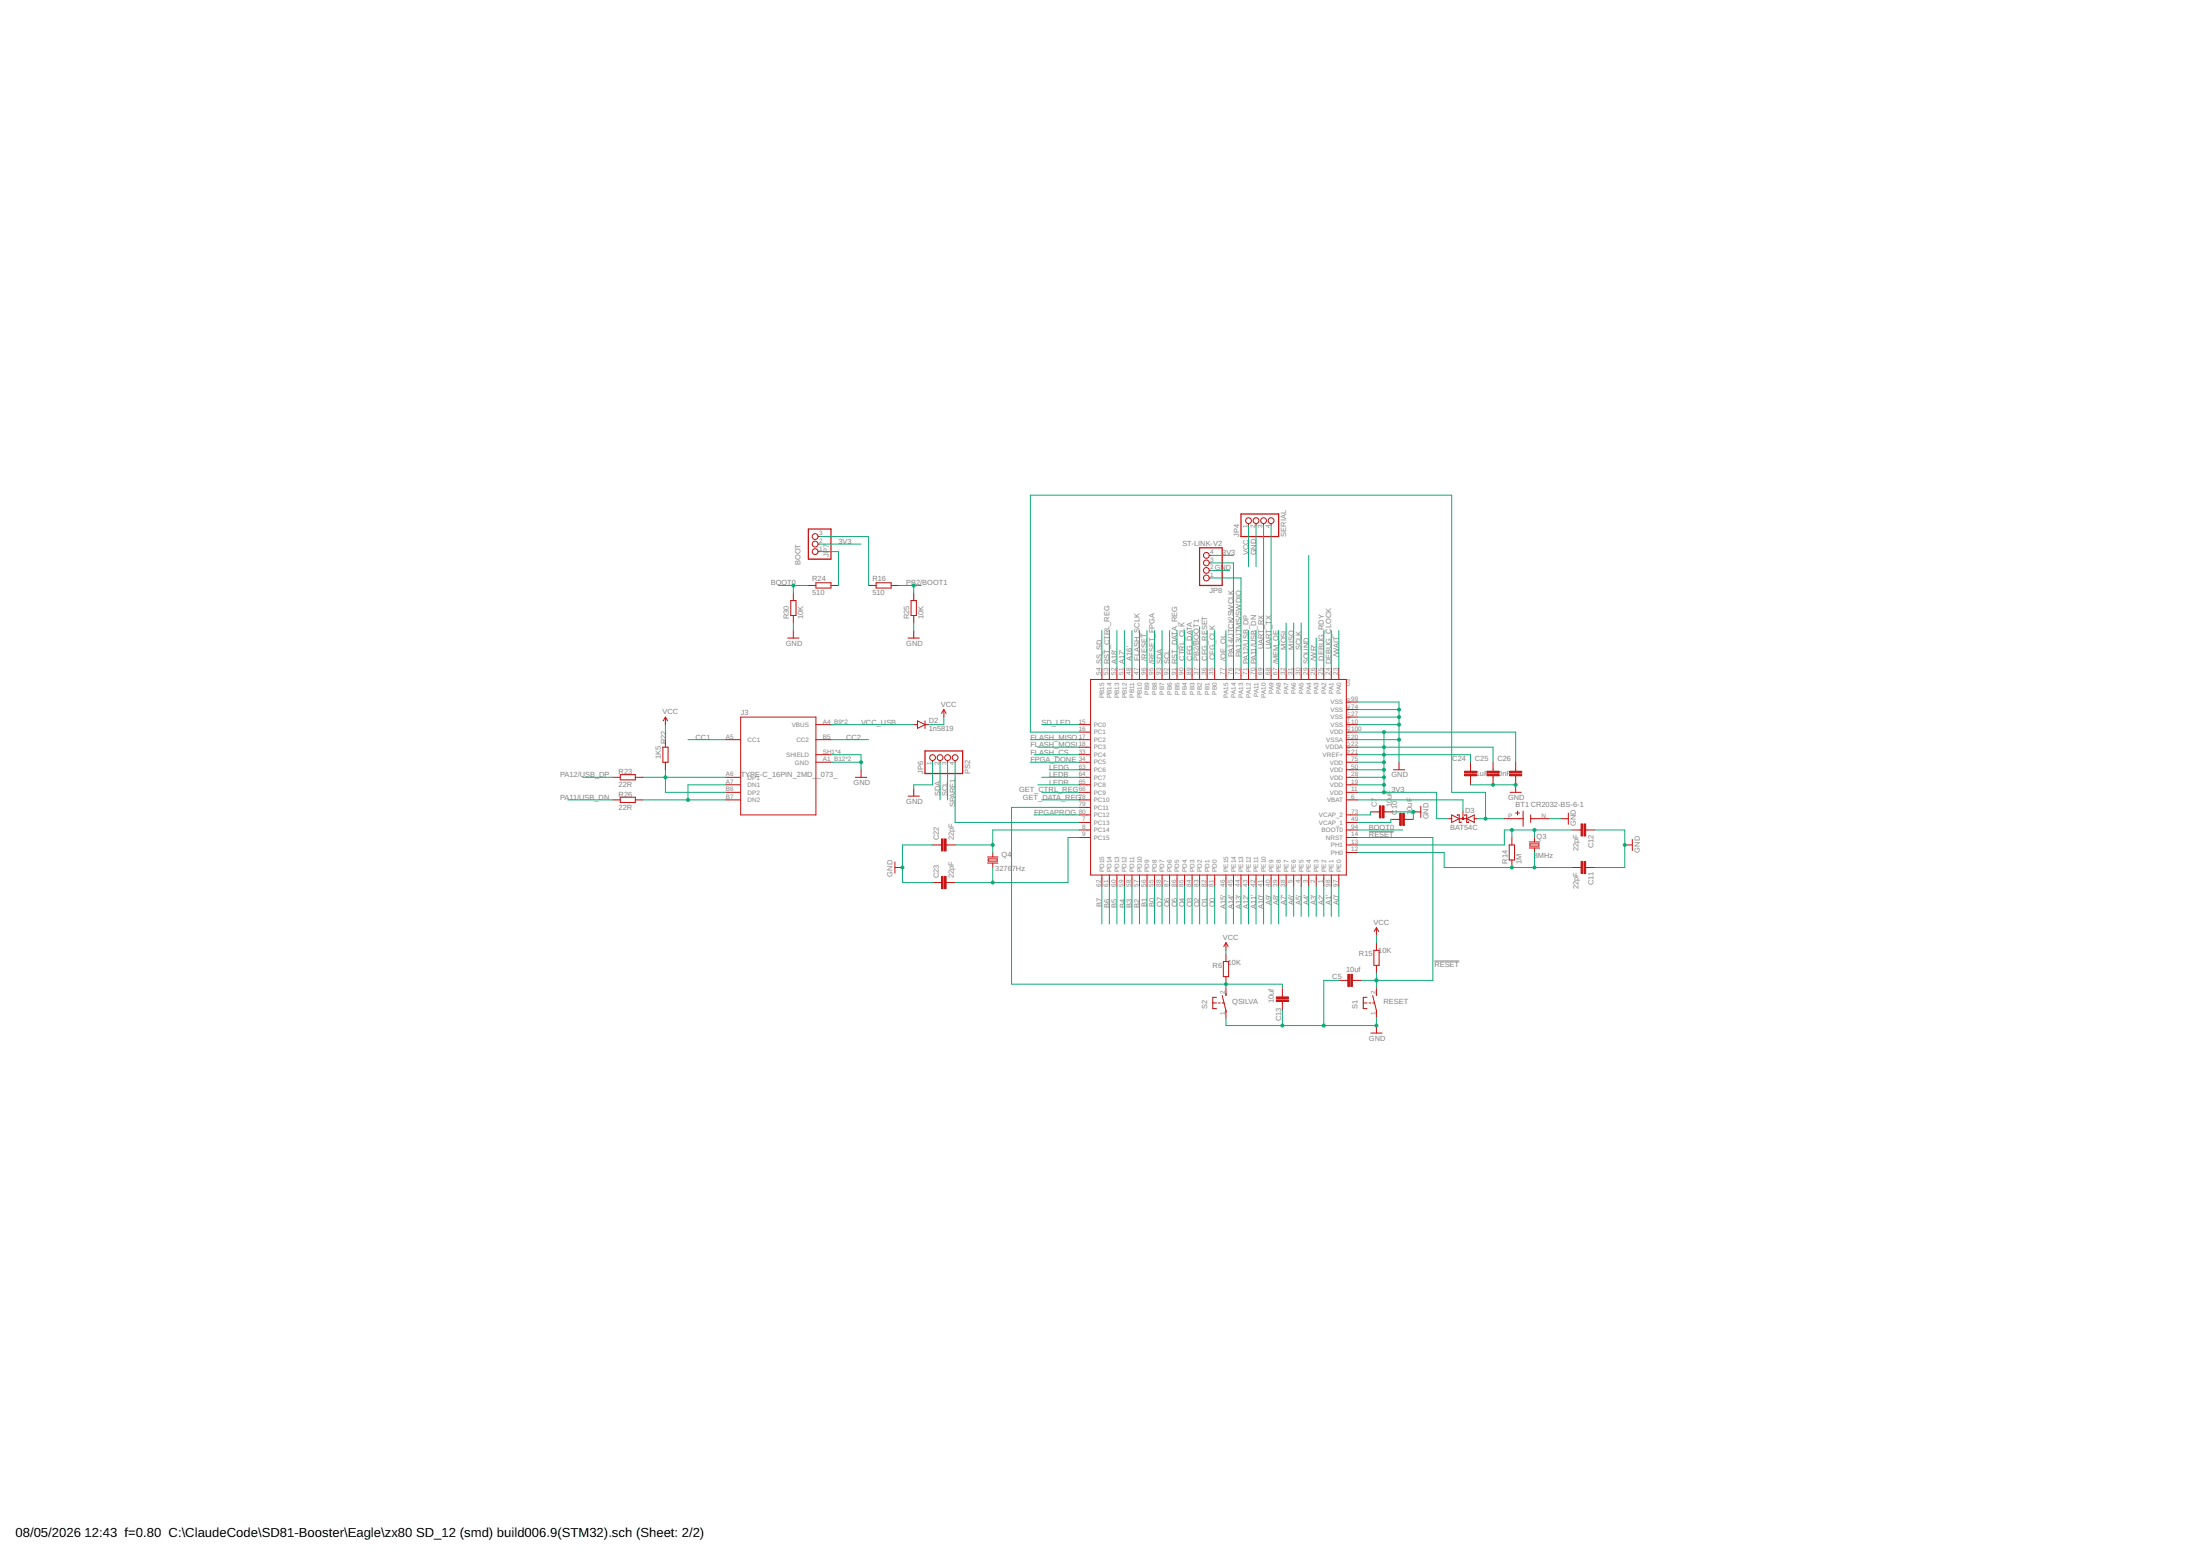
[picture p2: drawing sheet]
<svg xmlns="http://www.w3.org/2000/svg" width="594mm" height="420mm" viewBox="0 0 594 420" stroke-linecap="round" stroke-linejoin="round" font-family="sans-serif">
<path d="M369.7 224.6h6.7M387.3 259.5h6.7" fill="none" stroke="#808080" stroke-width=".27"/>
<g fill="none" stroke="#c90d0c" stroke-width=".27">
<path d="M218.3 158.1h2M220.3 157.4h4.1v1.4h-4.1zM220.9 148.9h.4M220.9 146.9h.4M220.9 144.9h.4M224.4 158.1h2M234.5 158.1h2.1M236.6 157.4h4v1.4h-4zM240.6 158.1h2.1M326.5 156.1h.5M326.5 154h.5M326.5 152h.5"/>
<path d="M326.5 150h.5M337.1 141.4v.4M339.2 141.4v.4M341.2 141.4v.4M343.2 141.4v.4M212.7 172.3h3.1M213.5 162.2h1.4v4h-1.4zM214.2 160.1v2.1M214.2 166.2v2M214.2 170.3v2M245.2 172.3h3.1M246 162.2h1.5v4h-1.5z"/>
<path d="M246.7 160.1v2.1M246.7 166.2v2M246.7 170.3v2M179.7 193.6v2.1M179.7 199.7v2.1M179.7 193.6l.6 1M179.7 193.6l-.6 1M195.9 199.7h4.1M200 193.6h20.3v26.4h-20.3zM220.3 195.7h4.1M220.3 199.7h4.1M246.7 195.7h1.1"/>
<path d="M247.8 194.6l2 1.1-2 1zM249.8 195.7h1M249.8 194.6v2.1M254.9 191.6l.6 1M254.9 191.6l-.6 1M254.9 191.6v2M291.4 195.7h3.1M291.4 197.7h3.1M291.4 199.7h3.1M294.5 183.5h69.1v52.8h-69.1zM297.5 180.4v3.1M299.6 180.4v3.1"/>
<path d="M301.6 180.4v3.1M303.6 180.4v3.1M305.7 180.4v3.1M307.7 180.4v3.1M309.7 180.4v3.1M311.8 180.4v3.1M313.8 180.4v3.1M315.8 180.4v3.1M317.8 180.4v3.1M319.9 180.4v3.1M321.9 180.4v3.1M323.9 180.4v3.1"/>
<path d="M326 180.4v3.1M328 180.4v3.1M331 180.4v3.1M333.1 180.4v3.1M335.1 180.4v3.1M337.1 180.4v3.1M339.2 180.4v3.1M341.2 180.4v3.1M343.2 180.4v3.1M345.3 180.4v3.1M347.3 180.4v3.1M349.3 180.4v3.1"/>
<path d="M351.4 180.4v3.1M353.4 180.4v3.1M355.4 180.4v3.1M357.5 180.4v3.1M359.5 180.4v3.1M361.5 180.4v3.1M363.6 195.7h3M363.6 197.7h3M363.6 199.7h3M363.6 189.6h3M363.6 191.6h3M363.6 193.6h3"/>
<path d="M165.5 209.9h2M165.5 216h2M167.5 209.2h4.1v1.4h-4.1zM167.5 215.3h4.1v1.4h-4.1zM171.6 209.9h2M171.6 216h2M179 201.8h1.4v4h-1.4zM179.7 205.8v2.1M195.9 209.9h4.1M195.9 211.9h4.1M195.9 214h4.1M195.9 216h4.1"/>
<path d="M220.3 203.8h4.1M220.3 205.8h4.1M231 209.9h3M232.5 207.9v2M245.2 215h3.1M246.7 212.9v2.1M251.8 205.4v.4M253.9 205.4v.4M255.9 205.4v.4M257.9 205.4v.4M291.4 201.8h3.1M291.4 203.8h3.1"/>
<path d="M291.4 205.8h3.1M291.4 207.9h3.1M291.4 209.9h3.1M291.4 211.9h3.1M291.4 214h3.1M291.4 216h3.1M291.4 218h3.1M363.6 201.8h3M363.6 203.8h3M363.6 205.8h3M363.6 207.9h3M363.6 209.9h3"/>
<path d="M363.6 211.9h3M363.6 214h3M363.6 216h3M370.1 219.2h2.4M373.7 219.2h2.5M376.3 207.9h3M377.8 205.8v2.1M381.7 219.2h2M383.7 217.7v3M395.1 219v2.1M397.1 205.8v2.5M397.1 209.5v2.4"/>
<path d="M403.2 205.8v2.5M403.2 209.5v2.4M407.8 214h3M409.3 205.8v2.5M409.3 209.5v4.5M409.3 219.5h1M409.8 219v1M411.3 219v4.1M423.5 219.5v3.1M241.7 234.3h2M241.7 232.7v3.1M251.8 228.2h2.5"/>
<path d="M251.8 238.3h2.5M255.5 228.2h2.4M255.5 238.3h2.4M266.7 231.4h2.8M266.7 233h2.8M266.8 231.9h2.5v.6h-2.5zM268.1 230.2v1.2M268.1 233v1.3M291.4 220h3.1M291.4 222.1h3.1M291.4 224.1h3.1M291.4 226.1h3.1"/>
<path d="M297.5 236.3v3M299.6 236.3v3M301.6 236.3v3M303.6 236.3v3M305.7 236.3v3M307.7 236.3v3M309.7 236.3v3M311.8 236.3v3M313.8 236.3v3M315.8 236.3v3M317.8 236.3v3M319.9 236.3v3"/>
<path d="M321.9 236.3v3M323.9 236.3v3M326 236.3v3M328 236.3v3M331 236.3v3M333.1 236.3v3M335.1 236.3v3M337.1 236.3v3M339.2 236.3v3M341.2 236.3v3M343.2 236.3v3M345.3 236.3v3"/>
<path d="M347.3 236.3v3M349.3 236.3v3M351.4 236.3v3M353.4 236.3v3M355.4 236.3v3M357.5 236.3v3M359.5 236.3v3M361.5 236.3v3M363.6 220h3M363.6 222.1h3M363.6 224.1h3M363.6 226.1h3"/>
<path d="M363.6 228.2h3M363.6 230.2h3M375.6 221.3h2.4M379.2 221.3h2.5M391 221.1h1M392 220l2 1.1-2 1zM393.5 220.2v-.2h.5v2.1h.5v-.2M394 221.1h2.1M395.6 220.2v-.2h.5v2.1h.5v-.2M396.1 221.1l2-1.1v2.1zM398.1 221.1h1M406.2 221.1h5.1"/>
<path d="M407.5 228.2h1.5v4h-1.5zM408.3 226.1v2.1M408.3 232.2v2.1M412.9 227.4h2.9M412.9 229h2.9M413.1 227.9h2.5v.6h-2.5zM413.3 221.1h5.1M413.3 220v2.1M414.4 226.1v1.3M414.4 229v1.2M421.5 221.1h2M424.5 224.1h2.5"/>
<path d="M424.5 234.3h2.5M428.2 224.1h2.4M428.2 234.3h2.4M438.7 228.2h2.1M440.8 226.7v3M330.3 259.7h1.5v4h-1.5zM331 254.6v2M331 257.6v2.1M331 254.6l.7 1M331 254.6l-.5 1M371 256.6h1.4v4.1h-1.4zM371.7 250.5v2"/>
<path d="M371.7 254.6v2M371.7 250.5l.6 1M371.7 250.5l-.6 1M327.5 270.8h1M328.5 269.3h-1v3.1h1M329 270.8h.5M330 270.8h.5M330 268.8l1 4.1v2M331 263.7v2M331 266.8v2M346.3 266.8v2.4M346.3 270.4v2.5"/>
<path d="M361.5 264.7h2.5M365.2 264.7h2.4M368.1 270.8h1M369.1 269.3h-1v3.1h1M369.7 270.8h.5M370.2 279h3M370.7 268.8l1 4.1v2M370.7 270.8h.5M371.7 260.7v2M371.7 266.8v2M371.7 276.9v2.1"/>
<circle cx="220.1" cy="148.9" r=".78"/>
<circle cx="220.1" cy="144.9" r=".78"/>
<circle cx="220.1" cy="146.9" r=".78"/>
<circle cx="325.8" cy="156.1" r=".78"/>
<circle cx="325.8" cy="152" r=".78"/>
<circle cx="325.8" cy="154" r=".78"/>
<circle cx="325.8" cy="150" r=".78"/>
<circle cx="337.1" cy="140.6" r=".78"/>
<circle cx="339.2" cy="140.6" r=".78"/>
<circle cx="341.2" cy="140.6" r=".78"/>
<circle cx="343.2" cy="140.6" r=".78"/>
<circle cx="251.8" cy="204.6" r=".78"/>
<circle cx="253.9" cy="204.6" r=".78"/>
<circle cx="255.9" cy="204.6" r=".78"/>
<circle cx="257.9" cy="204.6" r=".78"/>
</g>
<g fill="#c90d0c" stroke="#c90d0c" stroke-width=".27">
<path d="M364.8 263.1h.4v3.3h-.4z"/>
<path d="M364 263.1h.4v3.3h-.4z"/>
<path d="M373.3 217.6h.4v3.3h-.4z"/>
<path d="M372.5 217.6h.4v3.3h-.4z"/>
<path d="M378.8 219.6h.4v3.3h-.4z"/>
<path d="M378 219.6h.4v3.3h-.4z"/>
<path d="M427 232.6h.4v3.3h-.4z"/>
<path d="M427.8 232.6h.4v3.3h-.4z"/>
<path d="M427 222.5h.4v3.2h-.4z"/>
<path d="M427.8 222.5h.4v3.2h-.4z"/>
<path d="M255.1 226.5h.4v3.3h-.4z"/>
<path d="M254.3 226.5h.4v3.3h-.4z"/>
<path d="M255.1 236.7h.4v3.2h-.4z"/>
<path d="M254.3 236.7h.4v3.2h-.4z"/>
<path d="M395.5 209.1h3.2v.4h-3.2z"/>
<path d="M395.5 208.3h3.2v.4h-3.2z"/>
<path d="M401.6 209.1h3.2v.4h-3.2z"/>
<path d="M401.6 208.3h3.2v.4h-3.2z"/>
<path d="M407.6 209.1h3.3v.4h-3.3z"/>
<path d="M407.6 208.3h3.3v.4h-3.3z"/>
<path d="M344.7 269.2h3.2v.4h-3.2z"/>
<path d="M344.7 270h3.2v.4h-3.2z"/>
</g>
<path d="M335.1 138.8h10.2v6.1h-10.2zM218.3 142.9h6.1v8.1h-6.1zM323.9 147.9h6.1v10.2h-6.1zM249.8 202.8h10.1v6.1h-10.1z" fill="none" stroke="#c90d0c" stroke-width=".34"/>
<path d="M394.9 220.9h.3v.3h-.3z" fill-rule="evenodd" fill="#c90d0c" stroke="#c90d0c" stroke-width=".27"/>
<g fill="none" stroke="#0dab76" stroke-width=".27">
<path d="M210.2 158.1h8.1M214.2 158.1v2M221.3 146.9h11.2M221.3 144.9h13.2v13.2M221.3 148.9h5.1v9.2M242.7 158.1h6.1M246.7 158.1v2M327 154h5.1M327 156.1h8.1v24.3M327 152h6.1v28.4M327 150h6.1M337.1 141.8v11.2"/>
<path d="M339.2 141.8v11.2M341.2 141.8v38.6M343.2 141.8v38.6M353.4 150v30.4M214.2 168.2v2.1M246.7 168.2v2.1M297.5 170.3v10.1M299.6 170.3v10.1M301.6 170.3v10.1M303.6 170.3v10.1M305.7 170.3v10.1M307.7 170.3v10.1"/>
<path d="M309.7 170.3v10.1M311.8 170.3v10.1M313.8 170.3v10.1M315.8 170.3v10.1M317.8 170.3v10.1M319.9 170.3v10.1M321.9 170.3v10.1M323.9 169.2v11.2M326 170.3v10.1M328 170.3v10.1M331 170.3v10.1M337.1 170.3v10.1"/>
<path d="M339.2 170.3v10.1M345.3 170.3v10.1M347.3 168.2v12.2M349.3 168.2v12.2M351.4 168.2v12.2M355.4 172.3v8.1M357.5 170.3v10.1M359.5 170.3v10.1M361.5 170.3v10.1M179.7 195.7v4M185.8 199.7h10.1M224.4 195.7h22.3"/>
<path d="M224.4 199.7h10.1M254.9 193.6v2.1h-4.1M278.2 199.7h13.2M281.3 195.7h10.1M291.4 197.7h-13.2v-64h113.8v80.3h9.2v7.1M366.6 189.6h11.2v16.2M366.6 191.6h11.2M366.6 193.6h11.2M366.6 195.7h11.2M366.6 199.7h11.2M366.6 197.7h42.7v8.1M373.7 197.7v16.3"/>
<path d="M153.3 216h12.2M157.3 209.9h8.2M173.6 209.9h22.3M173.6 216h22.3M179.7 207.9v6.1h16.2M195.9 211.9h-10.1v4.1M224.4 203.8h8.1v4.1M224.4 205.8h8.1M251.8 205.8v6.1h-5.1v1M253.9 205.8v10.2M255.9 205.8v10.2M257.9 205.8v16.3h33.5"/>
<path d="M278.2 205.8h13.2M279.3 203.8h12.1M280.3 211.9h11.1M280.3 201.8h11.1M281.3 214h10.1M281.3 209.9h10.1M281.3 216h10.1M283.3 207.9h8.1M291.4 218h-18.2v47.7h73.1v1.1M366.6 211.9h7.1M366.6 203.8h30.5v2M366.6 205.8h7.1"/>
<path d="M366.6 214h21.3v7.1h3.1M366.6 201.8h36.6v4M366.6 207.9h7.1M366.6 209.9h7.1M366.6 216h28.5v3M370.1 219.2v.8h-3.5M376.2 219.2h5.5v2.1M397.1 211.9h12.2M251.8 228.2h-8.1v10.1h8.1M257.9 228.2h10.2M268.1 234.3v4M279.3 220h12.1"/>
<path d="M291.4 224.1h-23.3v6.1M291.4 226.1h-3v12.2h-30.5M297.5 239.3v10.2M299.6 239.3v10.2M301.6 239.3v10.2M303.6 239.3v10.2M305.7 239.3v10.2M307.7 239.3v10.2M309.7 239.3v10.2M311.8 239.3v10.2M313.8 239.3v10.2M315.8 239.3v10.2"/>
<path d="M317.8 239.3v10.2M319.9 239.3v10.2M321.9 239.3v10.2M323.9 239.3v10.2M326 239.3v10.2M328 239.3v10.2M331 239.3v10.2M333.1 239.3v10.2M335.1 239.3v10.2M337.1 239.3v10.2M339.2 239.3v10.2M341.2 239.3v10.2"/>
<path d="M343.2 239.3v10.2M345.3 239.3v10.2M347.3 239.3v8.2M349.3 239.3v8.2M351.4 239.3v8.2M353.4 239.3v8.2M355.4 239.3v8.2M357.5 239.3v8.2M359.5 239.3v8.2M361.5 239.3v8.2M366.6 226.1h20.3v38.6h-19.3M366.6 224.1h12.2"/>
<path d="M366.6 230.2h23.4v4.1h34.5M375.6 221.3v.8h-9M399.1 221.1h7.1M408.3 224.1v2M414.4 224.1v2M414.4 230.2v4.1M418.4 221.1h3.1M424.5 224.1h-18.3v4.1h-39.6M430.6 224.1h8.1v10.2h-8.1M331 256.6v1M371.7 252.5v2.1M331 274.9v2h40.7v-2"/>
<path d="M331 265.7v1.1M346.3 272.9v4M361.5 264.7h-4v12.2M371.7 262.7v4.1"/>
</g>
<g fill="#0dab76" stroke="#0dab76" stroke-width=".27">
<circle cx="371.7" cy="276.9" r=".4"/>
<circle cx="357.5" cy="276.9" r=".4"/>
<circle cx="346.3" cy="276.9" r=".4"/>
<circle cx="377.8" cy="191.6" r=".4"/>
<circle cx="377.8" cy="193.6" r=".4"/>
<circle cx="377.8" cy="195.7" r=".4"/>
<circle cx="377.8" cy="199.7" r=".4"/>
<circle cx="381.7" cy="219.2" r=".4"/>
<circle cx="438.7" cy="228.2" r=".4"/>
<circle cx="243.7" cy="234.3" r=".4"/>
<circle cx="403.2" cy="211.9" r=".4"/>
<circle cx="409.3" cy="211.9" r=".4"/>
<circle cx="232.5" cy="205.8" r=".4"/>
<circle cx="371.7" cy="264.7" r=".4"/>
<circle cx="373.7" cy="201.8" r=".4"/>
<circle cx="373.7" cy="203.8" r=".4"/>
<circle cx="373.7" cy="205.8" r=".4"/>
<circle cx="373.7" cy="207.9" r=".4"/>
<circle cx="373.7" cy="209.9" r=".4"/>
<circle cx="373.7" cy="211.9" r=".4"/>
<circle cx="373.7" cy="214" r=".4"/>
<circle cx="373.7" cy="197.7" r=".4"/>
<circle cx="214.2" cy="158.1" r=".4"/>
<circle cx="414.4" cy="234.3" r=".4"/>
<circle cx="408.3" cy="234.3" r=".4"/>
<circle cx="414.4" cy="224.1" r=".4"/>
<circle cx="408.3" cy="224.1" r=".4"/>
<circle cx="246.7" cy="158.1" r=".4"/>
<circle cx="268.1" cy="228.2" r=".4"/>
<circle cx="268.1" cy="238.3" r=".4"/>
<circle cx="401.2" cy="221.1" r=".4"/>
<circle cx="179.7" cy="209.9" r=".4"/>
<circle cx="185.8" cy="216" r=".4"/>
<circle cx="331" cy="265.7" r=".4"/>
</g>
<g font-size="3.5">
<text x="4.2" y="415">08/05/2026</text>
<text x="22.9" y="415">12:43 f=0.80 C:\ClaudeCode\SD81-Booster\Eagle\zx80 SD_12 (smd) build006.9(STM32).sch (Sheet: 2/2)</text>
</g>
<g font-size="2" fill="#808080">
<text x="226.4" y="146.9">3V3</text>
<text x="319.3" y="147.3">ST-LINK-V2</text>
<text x="330" y="150">3V3</text>
<text x="334.6" y="144.9" transform="rotate(-90 334.6 144.9)">JP4</text>
<text x="337.2" y="150" transform="rotate(-90 337.2 150)">VCC</text>
<text x="339.2" y="150" transform="rotate(-90 339.2 150)">GND</text>
<text x="347.3" y="144.9" transform="rotate(-90 347.3 144.9)">SERIAL</text>
<text x="216.2" y="152.6" transform="rotate(-90 216.2 152.6)">BOOT</text>
<text x="223.8" y="150.4" transform="rotate(-90 223.8 150.4)">JP7</text>
<text x="328" y="154">GND</text>
<text x="208.1" y="158.1">BOOT0</text>
<text x="219.3" y="160.7">510</text>
<text x="219.3" y="156.9">R24</text>
<text x="235.6" y="160.7">510</text>
<text x="235.6" y="156.9">R16</text>
<text x="244.7" y="158.1">PB2/BOOT1</text>
<text x="326.6" y="160">JP8</text>
<text x="213" y="167.2" transform="rotate(-90 213 167.2)">R30</text>
<text x="216.9" y="167.2" transform="rotate(-90 216.9 167.2)">10K</text>
<text x="245.5" y="167.2" transform="rotate(-90 245.5 167.2)">R25</text>
<text x="249.4" y="167.2" transform="rotate(-90 249.4 167.2)">10K</text>
<text x="212.2" y="174.3">GND</text>
<text x="244.7" y="174.3">GND</text>
<text x="297.5" y="179.4" transform="rotate(-90 297.5 179.4)">SS_SD</text>
<text x="299.6" y="179.4" transform="rotate(-90 299.6 179.4)">RST_CTRL_REG</text>
<text x="301.6" y="179.4" transform="rotate(-90 301.6 179.4)">A18'</text>
<text x="303.6" y="179.4" transform="rotate(-90 303.6 179.4)">A17'</text>
<text x="305.7" y="178.4" transform="rotate(-90 305.7 178.4)">A16'</text>
<text x="307.7" y="178.4" transform="rotate(-90 307.7 178.4)">FLASH_SCLK</text>
<text x="309.7" y="178.4" transform="rotate(-90 309.7 178.4)">/RESET</text>
<text x="311.8" y="179.4" transform="rotate(-90 311.8 179.4)">/RESET_FPGA</text>
<text x="313.8" y="179.4" transform="rotate(-90 313.8 179.4)">SDA</text>
<text x="315.8" y="179.4" transform="rotate(-90 315.8 179.4)">SCL</text>
<text x="317.8" y="179.4" transform="rotate(-90 317.8 179.4)">RST_DATA_REG</text>
<text x="319.9" y="178.4" transform="rotate(-90 319.9 178.4)">CTRL_CLK</text>
<text x="321.9" y="178.4" transform="rotate(-90 321.9 178.4)">CFG_DATA</text>
<text x="323.7" y="178.4" transform="rotate(-90 323.7 178.4)">PB2/BOOT1</text>
<text x="326" y="178.4" transform="rotate(-90 326 178.4)">CFG_RESET</text>
<text x="328" y="178.2" transform="rotate(-90 328 178.2)">CFG_CLK</text>
<text x="331.1" y="178.4" transform="rotate(-90 331.1 178.4)">/OE_OL</text>
<text x="333.1" y="177.4" transform="rotate(-90 333.1 177.4)">PA14/JTCK/SWCLK</text>
<text x="335.1" y="177.4" transform="rotate(-90 335.1 177.4)">PA13/JTMS/SWDIO</text>
<text x="337.2" y="179.4" transform="rotate(-90 337.2 179.4)">PA12/USB_DP</text>
<text x="339.2" y="179.4" transform="rotate(-90 339.2 179.4)">PA11/USB_DN</text>
<text x="341.2" y="175.4" transform="rotate(-90 341.2 175.4)">UART_RX</text>
<text x="343.2" y="175.4" transform="rotate(-90 343.2 175.4)">UART_TX</text>
<text x="345.3" y="179.4" transform="rotate(-90 345.3 179.4)">/MEM_OE</text>
<text x="347.3" y="175.4" transform="rotate(-90 347.3 175.4)">MOSI</text>
<text x="349.3" y="175.4" transform="rotate(-90 349.3 175.4)">MISO</text>
<text x="351.4" y="175.5" transform="rotate(-90 351.4 175.5)">SCLK</text>
<text x="353.4" y="179.4" transform="rotate(-90 353.4 179.4)">SOUND</text>
<text x="355.4" y="178.4" transform="rotate(-90 355.4 178.4)">/WR'</text>
<text x="357.5" y="178.4" transform="rotate(-90 357.5 178.4)">DEBUG_RDY</text>
<text x="359.5" y="179.4" transform="rotate(-90 359.5 179.4)">DEBUG_CLOCK</text>
<text x="361.5" y="177.4" transform="rotate(-90 361.5 177.4)">/WAIT</text>
<text x="254.1" y="190.8">VCC</text>
<text x="178.9" y="192.8">VCC</text>
<text x="200" y="193">J3</text>
<text x="232.5" y="195.7">VCC_USB</text>
<text x="250.8" y="197.5">1n5819</text>
<text x="250.8" y="195.3">D2</text>
<text x="281.3" y="195.7">SD_LED</text>
<text x="179.9" y="200.9" transform="rotate(-90 179.9 200.9)">R22</text>
<text x="187.8" y="199.7">CC1</text>
<text x="228.5" y="199.7">CC2</text>
<text x="278.2" y="201.8">FLASH_MOSI</text>
<text x="278.2" y="203.8">FLASH_CS</text>
<text x="278.2" y="199.7">FLASH_MISO</text>
<text x="151.2" y="209.9">PA12/USB_DP</text>
<text x="167" y="209">R23</text>
<text x="178.5" y="205" transform="rotate(-90 178.5 205)">1K5</text>
<text x="200" y="209.9">TYPE-C_16PIN_2MD_</text>
<text x="220.6" y="209.9">_073_</text>
<text x="249.3" y="208.9" transform="rotate(-90 249.3 208.9)">JP6</text>
<text x="262" y="208.9" transform="rotate(-90 262 208.9)">PS2</text>
<text x="278.2" y="205.8">FPGA_DONE</text>
<text x="283.3" y="207.9">LEDG</text>
<text x="283.3" y="209.9">LEDB</text>
<text x="375.8" y="209.9">GND</text>
<text x="392.2" y="205.5">C24</text>
<text x="396.8" y="209.6">0.1uF 100nF</text>
<text x="398.3" y="205.5">C25</text>
<text x="404.4" y="205.5">C26</text>
<text x="151.2" y="216">PA11/USB_DN</text>
<text x="167" y="212.5">22R</text>
<text x="167" y="215.1">R26</text>
<text x="230.5" y="211.9">GND</text>
<text x="253.8" y="215" transform="rotate(-90 253.8 215)">SDA</text>
<text x="255.9" y="215" transform="rotate(-90 255.9 215)">SCL</text>
<text x="275.2" y="213.9">GET_CTRL_REG</text>
<text x="276.2" y="216">GET_DATA_REG</text>
<text x="283.3" y="211.9">LEDR</text>
<text x="375.8" y="213.9">3V3</text>
<text x="375.9" y="215.8" transform="rotate(-90 375.9 215.8)">uF</text>
<text x="407.2" y="216">GND</text>
<text x="167" y="218.6">22R</text>
<text x="244.7" y="217">GND</text>
<text x="257.9" y="218" transform="rotate(-90 257.9 218)">SPARE1</text>
<text x="279.2" y="220">FPGAPROG</text>
<text x="371.8" y="218" transform="rotate(-90 371.8 218)">C7</text>
<text x="375.9" y="218" transform="rotate(-90 375.9 218)">10</text>
<text x="377.3" y="220" transform="rotate(-90 377.3 220)">C10</text>
<text x="381.3" y="220" transform="rotate(-90 381.3 220)">1</text>
<text x="381.3" y="218.9" transform="rotate(-90 381.3 218.9)">0uF</text>
<text x="385.7" y="221.3" transform="rotate(-90 385.7 221.3)">GND</text>
<text x="395.7" y="219.5">D3</text>
<text x="409.3" y="218">BT1 CR2032-BS-6-1</text>
<text x="253.5" y="226.9" transform="rotate(-90 253.5 226.9)">C22</text>
<text x="257.6" y="226.9" transform="rotate(-90 257.6 226.9)">22pF</text>
<text x="369.7" y="226.1">RESET</text>
<text x="369.7" y="224.1">BOOT0</text>
<text x="391.6" y="224.2">BAT54C</text>
<text x="414.9" y="226.5">Q3</text>
<text x="425.5" y="223.1" transform="rotate(-90 425.5 223.1)">GND</text>
<text x="270.5" y="231.4">Q4</text>
<text x="407.1" y="233.2" transform="rotate(-90 407.1 233.2)">R14</text>
<text x="410.9" y="233.2" transform="rotate(-90 410.9 233.2)">1M</text>
<text x="414.2" y="231.6">8MHz</text>
<text x="426.2" y="229.9" transform="rotate(-90 426.2 229.9)">22pF</text>
<text x="430.3" y="229" transform="rotate(-90 430.3 229)">C12</text>
<text x="442.8" y="230.2" transform="rotate(-90 442.8 230.2)">GND</text>
<text x="241" y="236.7" transform="rotate(-90 241 236.7)">GND</text>
<text x="253.5" y="237.1" transform="rotate(-90 253.5 237.1)">C23</text>
<text x="257.6" y="237.1" transform="rotate(-90 257.6 237.1)">22pF</text>
<text x="268.7" y="235.1">3276</text>
<text x="273.2" y="235.1">7Hz</text>
<text x="430.3" y="239" transform="rotate(-90 430.3 239)">C11</text>
<text x="297.5" y="245" transform="rotate(-90 297.5 245)">B7</text>
<text x="299.6" y="245.2" transform="rotate(-90 299.6 245.2)">B6</text>
<text x="301.6" y="245.2" transform="rotate(-90 301.6 245.2)">B5</text>
<text x="303.8" y="245.2" transform="rotate(-90 303.8 245.2)">B4</text>
<text x="305.7" y="245.2" transform="rotate(-90 305.7 245.2)">B3</text>
<text x="307.7" y="245.2" transform="rotate(-90 307.7 245.2)">B2</text>
<text x="309.7" y="245" transform="rotate(-90 309.7 245)">B1</text>
<text x="311.8" y="245" transform="rotate(-90 311.8 245)">B0</text>
<text x="313.8" y="244.8" transform="rotate(-90 313.8 244.8)">O7</text>
<text x="315.8" y="245" transform="rotate(-90 315.8 245)">O6</text>
<text x="317.8" y="245" transform="rotate(-90 317.8 245)">O5</text>
<text x="319.9" y="245" transform="rotate(-90 319.9 245)">O4</text>
<text x="321.9" y="245" transform="rotate(-90 321.9 245)">O3</text>
<text x="323.9" y="245" transform="rotate(-90 323.9 245)">O2</text>
<text x="326" y="245" transform="rotate(-90 326 245)">O1</text>
<text x="328" y="245" transform="rotate(-90 328 245)">O0</text>
<text x="331.1" y="245.4" transform="rotate(-90 331.1 245.4)">A15'</text>
<text x="333.1" y="245.4" transform="rotate(-90 333.1 245.4)">A14'</text>
<text x="335.1" y="245.4" transform="rotate(-90 335.1 245.4)">A13'</text>
<text x="337.2" y="245.4" transform="rotate(-90 337.2 245.4)">A12'</text>
<text x="339.2" y="245.4" transform="rotate(-90 339.2 245.4)">A11'</text>
<text x="341.2" y="245.4" transform="rotate(-90 341.2 245.4)">A10'</text>
<text x="343.2" y="244.4" transform="rotate(-90 343.2 244.4)">A9'</text>
<text x="345.3" y="244.4" transform="rotate(-90 345.3 244.4)">A8'</text>
<text x="347.3" y="244.4" transform="rotate(-90 347.3 244.4)">A7'</text>
<text x="349.3" y="244.4" transform="rotate(-90 349.3 244.4)">A6'</text>
<text x="351.4" y="244.4" transform="rotate(-90 351.4 244.4)">A5'</text>
<text x="353.4" y="244.4" transform="rotate(-90 353.4 244.4)">A4'</text>
<text x="355.4" y="244.4" transform="rotate(-90 355.4 244.4)">A3'</text>
<text x="357.5" y="244.4" transform="rotate(-90 357.5 244.4)">A2'</text>
<text x="359.5" y="244.4" transform="rotate(-90 359.5 244.4)">A1'</text>
<text x="361.5" y="244.4" transform="rotate(-90 361.5 244.4)">A0'</text>
<text x="426.2" y="240.1" transform="rotate(-90 426.2 240.1)">22pF</text>
<text x="370.9" y="249.7">VCC</text>
<text x="330.2" y="253.8">VCC</text>
<text x="372.2" y="257.4">10K</text>
<text x="327.5" y="261.3">R6</text>
<text x="331.5" y="260.5">10K</text>
<text x="363.5" y="262.4">10uf</text>
<text x="367" y="258.2">R15</text>
<text x="387.3" y="261.1">RESET</text>
<text x="359.8" y="264.4">C5</text>
<text x="326" y="272.3" transform="rotate(-90 326 272.3)">S2</text>
<text x="332.7" y="271.2">QSILVA</text>
<text x="344" y="270.9" transform="rotate(-90 344 270.9)">10uf</text>
<text x="346" y="275.7" transform="rotate(-90 346 275.7)">C13</text>
<text x="366.6" y="272.3" transform="rotate(-90 366.6 272.3)">S1</text>
<text x="373.6" y="271.2">RESET</text>
<text x="369.7" y="281">GND</text>
</g>
<g font-size="1.7" fill="#808080">
<text x="336.9" y="142.6" transform="rotate(-90 336.9 142.6)">1</text>
<text x="338.9" y="142.6" transform="rotate(-90 338.9 142.6)">2</text>
<text x="340.9" y="142.6" transform="rotate(-90 340.9 142.6)">3</text>
<text x="343" y="142.6" transform="rotate(-90 343 142.6)">4</text>
<text x="221.2" y="148.7">1</text>
<text x="221.2" y="146.6">2</text>
<text x="221.2" y="144.6">3</text>
<text x="326.8" y="149.7">4</text>
<text x="326.8" y="155.8">1</text>
<text x="326.8" y="153.7">2</text>
<text x="326.8" y="151.7">3</text>
<text x="297.2" y="182.2" transform="rotate(-90 297.2 182.2)">54</text>
<text x="299.3" y="182.2" transform="rotate(-90 299.3 182.2)">53</text>
<text x="301.3" y="182.2" transform="rotate(-90 301.3 182.2)">52</text>
<text x="303.3" y="182.2" transform="rotate(-90 303.3 182.2)">51</text>
<text x="305.4" y="182.2" transform="rotate(-90 305.4 182.2)">48</text>
<text x="307.4" y="182.2" transform="rotate(-90 307.4 182.2)">47</text>
<text x="309.4" y="182.2" transform="rotate(-90 309.4 182.2)">96</text>
<text x="311.5" y="182.2" transform="rotate(-90 311.5 182.2)">95</text>
<text x="313.5" y="182.2" transform="rotate(-90 313.5 182.2)">93</text>
<text x="315.5" y="182.2" transform="rotate(-90 315.5 182.2)">92</text>
<text x="317.6" y="182.2" transform="rotate(-90 317.6 182.2)">91</text>
<text x="319.6" y="182.2" transform="rotate(-90 319.6 182.2)">90</text>
<text x="321.6" y="182.2" transform="rotate(-90 321.6 182.2)">89</text>
<text x="323.7" y="182.2" transform="rotate(-90 323.7 182.2)">37</text>
<text x="325.7" y="182.2" transform="rotate(-90 325.7 182.2)">36</text>
<text x="327.7" y="182.2" transform="rotate(-90 327.7 182.2)">35</text>
<text x="330.8" y="182.2" transform="rotate(-90 330.8 182.2)">77</text>
<text x="332.8" y="182.2" transform="rotate(-90 332.8 182.2)">76</text>
<text x="334.8" y="182.2" transform="rotate(-90 334.8 182.2)">72</text>
<text x="336.9" y="182.2" transform="rotate(-90 336.9 182.2)">71</text>
<text x="338.9" y="182.2" transform="rotate(-90 338.9 182.2)">70</text>
<text x="340.9" y="182.2" transform="rotate(-90 340.9 182.2)">69</text>
<text x="343" y="182.2" transform="rotate(-90 343 182.2)">68</text>
<text x="345" y="182.2" transform="rotate(-90 345 182.2)">67</text>
<text x="347" y="182.2" transform="rotate(-90 347 182.2)">32</text>
<text x="349.1" y="182.2" transform="rotate(-90 349.1 182.2)">31</text>
<text x="351.1" y="182.2" transform="rotate(-90 351.1 182.2)">30</text>
<text x="353.1" y="182.2" transform="rotate(-90 353.1 182.2)">29</text>
<text x="355.2" y="182.2" transform="rotate(-90 355.2 182.2)">26</text>
<text x="357.2" y="182.2" transform="rotate(-90 357.2 182.2)">25</text>
<text x="359.2" y="182.2" transform="rotate(-90 359.2 182.2)">24</text>
<text x="361.2" y="182.2" transform="rotate(-90 361.2 182.2)">23</text>
<text x="298.1" y="188.5" transform="rotate(-90 298.1 188.5)">PB15</text>
<text x="300.2" y="188.5" transform="rotate(-90 300.2 188.5)">PB14</text>
<text x="302.2" y="188.5" transform="rotate(-90 302.2 188.5)">PB13</text>
<text x="304.2" y="188.5" transform="rotate(-90 304.2 188.5)">PB12</text>
<text x="306.3" y="188.4" transform="rotate(-90 306.3 188.4)">PB11</text>
<text x="308.3" y="188.5" transform="rotate(-90 308.3 188.5)">PB10</text>
<text x="310.3" y="187.6" transform="rotate(-90 310.3 187.6)">PB9</text>
<text x="312.4" y="187.6" transform="rotate(-90 312.4 187.6)">PB8</text>
<text x="314.4" y="187.6" transform="rotate(-90 314.4 187.6)">PB7</text>
<text x="316.4" y="187.6" transform="rotate(-90 316.4 187.6)">PB6</text>
<text x="318.5" y="187.6" transform="rotate(-90 318.5 187.6)">PB5</text>
<text x="320.5" y="187.6" transform="rotate(-90 320.5 187.6)">PB4</text>
<text x="322.5" y="187.6" transform="rotate(-90 322.5 187.6)">PB3</text>
<text x="324.6" y="187.6" transform="rotate(-90 324.6 187.6)">PB2</text>
<text x="326.6" y="187.6" transform="rotate(-90 326.6 187.6)">PB1</text>
<text x="328.6" y="187.6" transform="rotate(-90 328.6 187.6)">PB0</text>
<text x="331.7" y="188.4" transform="rotate(-90 331.7 188.4)">PA15</text>
<text x="333.7" y="188.4" transform="rotate(-90 333.7 188.4)">PA14</text>
<text x="335.7" y="188.4" transform="rotate(-90 335.7 188.4)">PA13</text>
<text x="337.8" y="188.4" transform="rotate(-90 337.8 188.4)">PA12</text>
<text x="339.8" y="188.3" transform="rotate(-90 339.8 188.3)">PA11</text>
<text x="341.8" y="188.4" transform="rotate(-90 341.8 188.4)">PA10</text>
<text x="343.9" y="187.4" transform="rotate(-90 343.9 187.4)">PA9</text>
<text x="345.9" y="187.4" transform="rotate(-90 345.9 187.4)">PA8</text>
<text x="347.9" y="187.4" transform="rotate(-90 347.9 187.4)">PA7</text>
<text x="350" y="187.4" transform="rotate(-90 350 187.4)">PA6</text>
<text x="352" y="187.4" transform="rotate(-90 352 187.4)">PA5</text>
<text x="354" y="187.4" transform="rotate(-90 354 187.4)">PA4</text>
<text x="356.1" y="187.4" transform="rotate(-90 356.1 187.4)">PA3</text>
<text x="358.1" y="187.4" transform="rotate(-90 358.1 187.4)">PA2</text>
<text x="359.3" y="190.2">VSS</text>
<text x="360.1" y="187.4" transform="rotate(-90 360.1 187.4)">PA1</text>
<text x="362.1" y="187.4" transform="rotate(-90 362.1 187.4)">PA0</text>
<text x="364.9" y="191.3">74</text>
<text x="364.9" y="189.3">99</text>
<text x="213.8" y="196.3">VBUS</text>
<text x="222.2" y="195.4">A4_B9*2</text>
<text x="291.3" y="195.4">15</text>
<text x="291.3" y="197.4">16</text>
<text x="295.3" y="196.3">PC0</text>
<text x="359.3" y="196.3">VSS</text>
<text x="359.3" y="194.3">VSS</text>
<text x="359.3" y="192.2">VSS</text>
<text x="364.9" y="195.4">10</text>
<text x="364.9" y="193.3">27</text>
<text x="364.9" y="197.4">100</text>
<text x="196" y="199.4">A5</text>
<text x="201.9" y="200.3">CC1</text>
<text x="215" y="200.3">CC2</text>
<text x="222.2" y="203.5">SH1*4</text>
<text x="222.2" y="199.4">B5</text>
<text x="291.3" y="199.4">17</text>
<text x="291.3" y="201.5">18</text>
<text x="291.3" y="203.5">33</text>
<text x="295.3" y="198.3">PC1</text>
<text x="295.3" y="200.3">PC2</text>
<text x="295.3" y="202.4">PC3</text>
<text x="358" y="202.4">VDDA</text>
<text x="358.1" y="200.3">VSSA</text>
<text x="359.1" y="198.3">VDD</text>
<text x="364.9" y="199.4">20</text>
<text x="364.9" y="203.5">21</text>
<text x="364.9" y="201.5">22</text>
<text x="196" y="209.6">A6</text>
<text x="212.3" y="204.4">SHIELD</text>
<text x="214.7" y="206.4">GND</text>
<text x="222.2" y="205.5">A1_B12*2</text>
<text x="251.5" y="206.6" transform="rotate(-90 251.5 206.6)">1</text>
<text x="253.6" y="206.6" transform="rotate(-90 253.6 206.6)">2</text>
<text x="255.6" y="206.6" transform="rotate(-90 255.6 206.6)">3</text>
<text x="257.6" y="206.6" transform="rotate(-90 257.6 206.6)">4</text>
<text x="291.3" y="205.5">34</text>
<text x="291.3" y="207.6">63</text>
<text x="291.3" y="209.6">64</text>
<text x="295.3" y="204.4">PC4</text>
<text x="295.3" y="206.4">PC5</text>
<text x="295.3" y="208.5">PC6</text>
<text x="357.2" y="204.4">VREF+</text>
<text x="359.1" y="208.5">VDD</text>
<text x="359.1" y="206.4">VDD</text>
<text x="364.9" y="209.6">28</text>
<text x="364.9" y="207.6">50</text>
<text x="364.9" y="205.5">75</text>
<text x="196" y="211.6">A7</text>
<text x="196" y="213.7">B6</text>
<text x="196" y="215.7">B7</text>
<text x="201.9" y="210.5">DP1</text>
<text x="201.9" y="212.5">DN1</text>
<text x="201.9" y="214.6">DP2</text>
<text x="291.3" y="211.6">65</text>
<text x="291.3" y="213.7">66</text>
<text x="291.3" y="215.7">78</text>
<text x="295.3" y="210.5">PC7</text>
<text x="295.3" y="212.5">PC8</text>
<text x="295.3" y="214.6">PC9</text>
<text x="359.1" y="214.6">VDD</text>
<text x="359.1" y="212.5">VDD</text>
<text x="359.1" y="210.5">VDD</text>
<text x="364.9" y="215.7">6</text>
<text x="364.9" y="213.7">11</text>
<text x="364.9" y="211.6">19</text>
<text x="201.9" y="216.6">DN2</text>
<text x="291.3" y="217.7">79</text>
<text x="291.3" y="219.8">80</text>
<text x="292.2" y="221.8">7</text>
<text x="295.3" y="216.6">PC10</text>
<text x="295.3" y="218.6">PC11</text>
<text x="295.3" y="220.6">PC12</text>
<text x="356.1" y="220.7">VCAP_2</text>
<text x="358.3" y="216.6">VBAT</text>
<text x="364.9" y="221.8">49</text>
<text x="364.9" y="219.8">73</text>
<text x="407.3" y="220.8">P</text>
<text x="416.2" y="220.8">N</text>
<text x="292.2" y="223.8">8</text>
<text x="292.2" y="225.9">9</text>
<text x="295.3" y="222.7">PC13</text>
<text x="295.3" y="224.7">PC14</text>
<text x="295.3" y="226.7">PC15</text>
<text x="356.1" y="222.7">VCAP_1</text>
<text x="356.9" y="224.7">BOOT0</text>
<text x="358.1" y="226.8">NRST</text>
<text x="364.9" y="227.9">13</text>
<text x="364.9" y="225.9">14</text>
<text x="364.9" y="223.8">94</text>
<text x="359.4" y="230.8">PH0</text>
<text x="359.4" y="228.8">PH1</text>
<text x="364.9" y="229.9">12</text>
<text x="297.2" y="239.5" transform="rotate(-90 297.2 239.5)">62</text>
<text x="298.1" y="235.4" transform="rotate(-90 298.1 235.4)">PD15</text>
<text x="299.3" y="239.5" transform="rotate(-90 299.3 239.5)">61</text>
<text x="300.2" y="235.4" transform="rotate(-90 300.2 235.4)">PD14</text>
<text x="301.3" y="239.5" transform="rotate(-90 301.3 239.5)">60</text>
<text x="302.2" y="235.4" transform="rotate(-90 302.2 235.4)">PD13</text>
<text x="303.3" y="239.5" transform="rotate(-90 303.3 239.5)">59</text>
<text x="304.2" y="235.4" transform="rotate(-90 304.2 235.4)">PD12</text>
<text x="305.4" y="239.5" transform="rotate(-90 305.4 239.5)">58</text>
<text x="306.3" y="235.4" transform="rotate(-90 306.3 235.4)">PD11</text>
<text x="307.4" y="239.5" transform="rotate(-90 307.4 239.5)">57</text>
<text x="308.3" y="235.4" transform="rotate(-90 308.3 235.4)">PD10</text>
<text x="309.4" y="239.5" transform="rotate(-90 309.4 239.5)">56</text>
<text x="310.3" y="235.4" transform="rotate(-90 310.3 235.4)">PD9</text>
<text x="311.5" y="239.5" transform="rotate(-90 311.5 239.5)">55</text>
<text x="312.4" y="235.4" transform="rotate(-90 312.4 235.4)">PD8</text>
<text x="313.5" y="239.5" transform="rotate(-90 313.5 239.5)">88</text>
<text x="314.4" y="235.4" transform="rotate(-90 314.4 235.4)">PD7</text>
<text x="315.5" y="239.5" transform="rotate(-90 315.5 239.5)">87</text>
<text x="316.4" y="235.4" transform="rotate(-90 316.4 235.4)">PD6</text>
<text x="317.6" y="239.5" transform="rotate(-90 317.6 239.5)">86</text>
<text x="318.5" y="235.4" transform="rotate(-90 318.5 235.4)">PD5</text>
<text x="319.6" y="239.5" transform="rotate(-90 319.6 239.5)">85</text>
<text x="320.5" y="235.4" transform="rotate(-90 320.5 235.4)">PD4</text>
<text x="321.6" y="239.5" transform="rotate(-90 321.6 239.5)">84</text>
<text x="322.5" y="235.4" transform="rotate(-90 322.5 235.4)">PD3</text>
<text x="323.7" y="239.5" transform="rotate(-90 323.7 239.5)">83</text>
<text x="324.6" y="235.4" transform="rotate(-90 324.6 235.4)">PD2</text>
<text x="325.7" y="239.5" transform="rotate(-90 325.7 239.5)">82</text>
<text x="326.6" y="235.4" transform="rotate(-90 326.6 235.4)">PD1</text>
<text x="327.7" y="239.5" transform="rotate(-90 327.7 239.5)">81</text>
<text x="328.6" y="235.4" transform="rotate(-90 328.6 235.4)">PD0</text>
<text x="330.8" y="239.5" transform="rotate(-90 330.8 239.5)">46</text>
<text x="331.7" y="235.4" transform="rotate(-90 331.7 235.4)">PE15</text>
<text x="332.8" y="239.5" transform="rotate(-90 332.8 239.5)">45</text>
<text x="333.7" y="235.4" transform="rotate(-90 333.7 235.4)">PE14</text>
<text x="334.8" y="239.5" transform="rotate(-90 334.8 239.5)">44</text>
<text x="335.7" y="235.4" transform="rotate(-90 335.7 235.4)">PE13</text>
<text x="336.9" y="239.5" transform="rotate(-90 336.9 239.5)">43</text>
<text x="337.8" y="235.4" transform="rotate(-90 337.8 235.4)">PE12</text>
<text x="338.9" y="239.5" transform="rotate(-90 338.9 239.5)">42</text>
<text x="339.8" y="235.4" transform="rotate(-90 339.8 235.4)">PE11</text>
<text x="340.9" y="239.5" transform="rotate(-90 340.9 239.5)">41</text>
<text x="341.8" y="235.4" transform="rotate(-90 341.8 235.4)">PE10</text>
<text x="343" y="239.5" transform="rotate(-90 343 239.5)">40</text>
<text x="343.9" y="235.4" transform="rotate(-90 343.9 235.4)">PE9</text>
<text x="345" y="239.5" transform="rotate(-90 345 239.5)">39</text>
<text x="345.9" y="235.4" transform="rotate(-90 345.9 235.4)">PE8</text>
<text x="347" y="239.5" transform="rotate(-90 347 239.5)">38</text>
<text x="347.9" y="235.4" transform="rotate(-90 347.9 235.4)">PE7</text>
<text x="349.1" y="238.5" transform="rotate(-90 349.1 238.5)">5</text>
<text x="350" y="235.4" transform="rotate(-90 350 235.4)">PE6</text>
<text x="351.1" y="238.5" transform="rotate(-90 351.1 238.5)">4</text>
<text x="352" y="235.4" transform="rotate(-90 352 235.4)">PE5</text>
<text x="353.1" y="238.5" transform="rotate(-90 353.1 238.5)">3</text>
<text x="354" y="235.4" transform="rotate(-90 354 235.4)">PE4</text>
<text x="355.2" y="238.5" transform="rotate(-90 355.2 238.5)">2</text>
<text x="356" y="235.4" transform="rotate(-90 356 235.4)">PE3</text>
<text x="357.2" y="238.5" transform="rotate(-90 357.2 238.5)">1</text>
<text x="358.1" y="235.4" transform="rotate(-90 358.1 235.4)">PE2</text>
<text x="359.2" y="239.5" transform="rotate(-90 359.2 239.5)">98</text>
<text x="360.1" y="235.4" transform="rotate(-90 360.1 235.4)">PE1</text>
<text x="361.2" y="239.5" transform="rotate(-90 361.2 239.5)">97</text>
<text x="362.1" y="235.4" transform="rotate(-90 362.1 235.4)">PE0</text>
<text x="330.8" y="268.5" transform="rotate(-90 330.8 268.5)">2</text>
<text x="371.4" y="268.5" transform="rotate(-90 371.4 268.5)">2</text>
<text x="330.8" y="274.1" transform="rotate(-90 330.8 274.1)">1</text>
<text x="371.4" y="274.1" transform="rotate(-90 371.4 274.1)">1</text>
</g>
<g font-size="1.4" fill="#808080">
<text x="364.6" y="185.2" transform="rotate(-90 364.6 185.2)">U3</text>
<text x="364.6" y="189.3" transform="rotate(-90 364.6 189.3)">6</text>
<text x="364.6" y="195.3" transform="rotate(-90 364.6 195.3)">F407VET</text>
<text x="364.6" y="203.5" transform="rotate(-90 364.6 203.5)">MC</text>
<text x="364.6" y="201.3" transform="rotate(-90 364.6 201.3)">U-STM32</text>
</g>
</svg>
